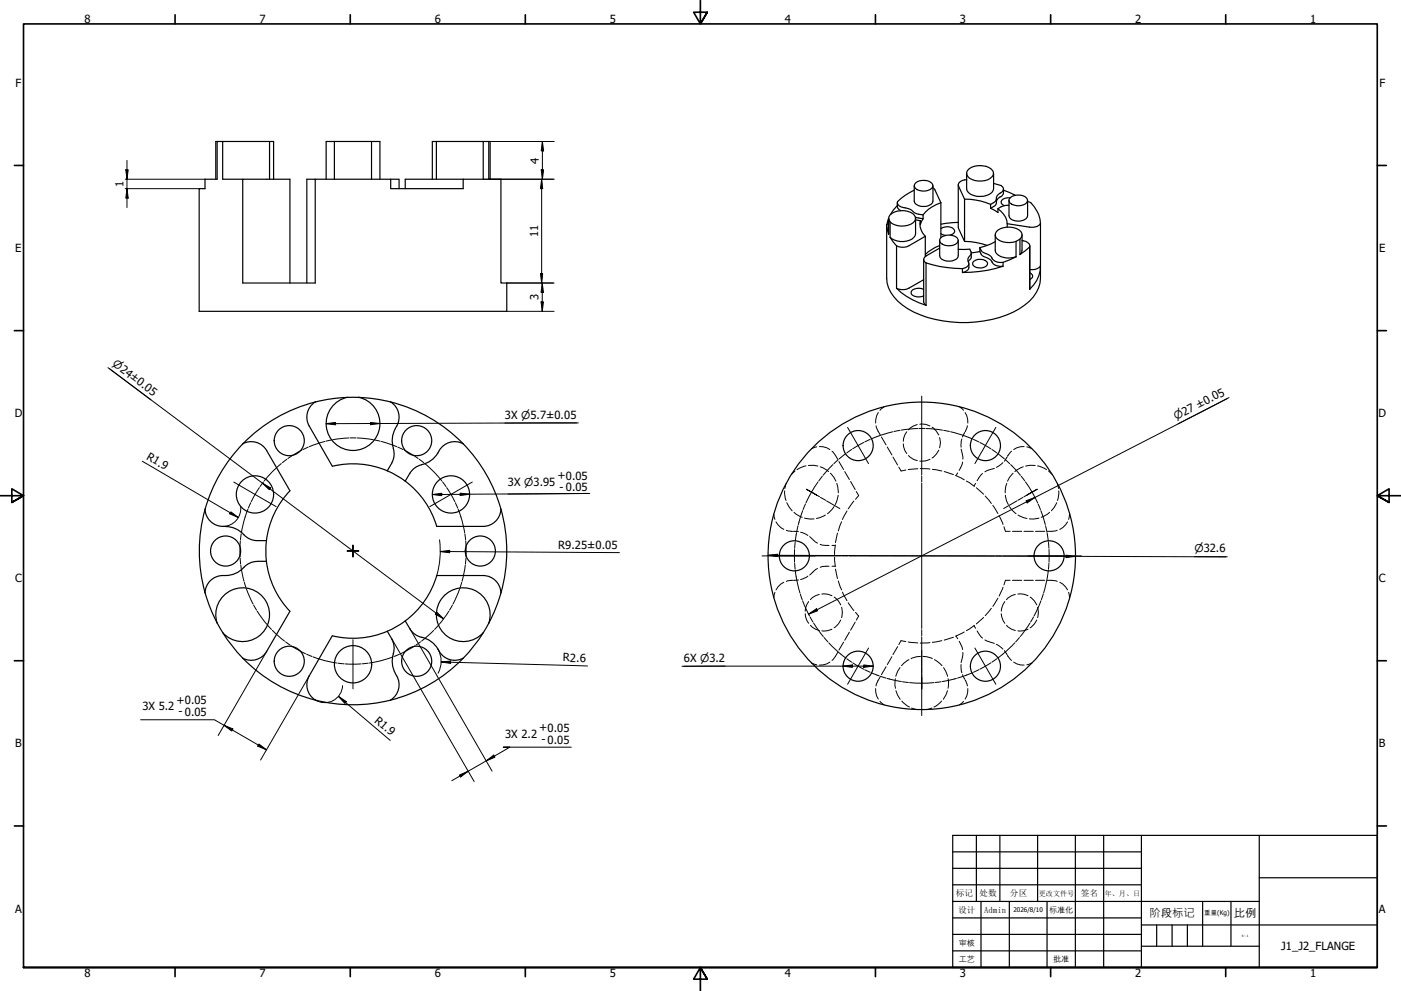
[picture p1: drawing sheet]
<svg xmlns="http://www.w3.org/2000/svg" width="594mm" height="420mm" viewBox="0 0 594 420" stroke-linecap="round" stroke-linejoin="round" font-family="sans-serif">
<g fill="none" stroke="#000" stroke-width=".51">
<path d="M92.1 60h-.6v16M94.4 60h21.6v16M114.3 60v16M141.8 60v16M157.5 60v16M185 60v16M204.9 60h-21.6v16M207.3 60h.5v16M102.9 76h-8.5v-16h-2.3v16h-5.2v4h-2.4v52h130.4v-12h-2.5v-44h-5.1v-16h-2.4v16h-8.5M133.7 76h32v4h30.7v-4M138.3 76v-16h22.8v16M165.7 76h3.5v4"/>
<path d="M196.4 76h-24.6v4M387.7 78.7v6.6a4.2 4.2 0 0 0 5.2 2.2 3 3 0 0 0 2.7-2.2v-6.6M388.1 77.7a5.2 5.2 0 0 1 7.4 .7 3.4 3.4 0 0 1-4.5 2.6 2.96 2.96 0 0 1-3.3-2.6zM395.6 79.5l.8 1 2.6 5.5M406.3 78.3v18l2.7 6M409.9 76.2a2.68 2.68 0 0 0-3.4 2.7l2.5 5.5M409.9 73.5v6.6a5 5 0 0 0 5.7 3.2 5.1 5.1 0 0 0 5.7-3.2v-6.6M410.9 71.6a8 8 0 0 1 10.1 .8 3.2 3.2 0 0 1-3.3 4.2 7.7 7.7 0 0 1-7.3-1.8 2.15 2.15 0 0 1 .5-3.2zM421.3 77.8l3.2 .9a1.75 1.75 0 0 1 1 1.8 1.75 1.75 0 0 1-1.5 1.5 2.86 2.86 0 0 0-1.6 2.8l-1 1.1-1.3 .8M376 95.4l.8 3.9M376 95.4v22.6a15.7 15.7 0 0 0 8.9 12.9 50.6 50.6 0 0 0 47.3 0 16.6 16.6 0 0 0 9-17.8M376.1 95.2l.7-2.7v6.8"/>
<path d="M376.8 99.3v-6.5l.6 1.3v6.5M376.8 92.8a4.7 4.7 0 0 1 5.2-3.5 5.9 5.9 0 0 1 6.2 2.8 2.74 2.74 0 0 1-2.1 3 8.4 8.4 0 0 1-8.7-1M376.8 94.5l-.8 .9M380.5 87.2l-2.9 3.8M380.5 86l.2 2.2 1.3 1.1M387.7 80.6a25.9 25.9 0 0 0-7.1 4.8 2.7 2.7 0 0 0 3.3 2.7 6.1 6.1 0 0 1 3.9 2.1l3.6 .9M388.2 92.1l3.2 .7M388.2 92.6v6.5a4.7 4.7 0 0 1-5 3.3 8.1 8.1 0 0 1-5.8-1.8M388.2 93.3l2.1 .3M390.3 93.6a6.8 6.8 0 0 0 2.1 6.6M391.4 92.8l-1.1 2.4v-1.6M391.4 91.1v1.7"/>
<path d="M399 86a16 16 0 0 0-7.6 5.1M399 99l2 .8M399 96.9a4.2 4.2 0 0 1 5.7 .7 1.88 1.88 0 0 1-1.8 2.1M399 86v14.8M406.3 94.3l-7.3 .7M409 84.4a28.2 28.2 0 0 1 11.1 2.3M409 84.4v17.9M420.1 88.3l3.1 1.8v-1.6M420.1 86.7v1.6M422 99.5v6.6a4.7 4.7 0 0 0 4.9 3.3l3.9-.5M422.5 84.4v1.6a3 3 0 0 1-2.4 2.3M423.2 88.5a8.9 8.9 0 0 1 3.9 6.3"/>
<path d="M425.5 80.2v1.6a2.09 2.09 0 0 1-1.5 1.7l-1.3 1.3-.2 .6M425.5 80.6l5 2.2M427.1 94.8v1.5M427.9 87h-.5a7.1 7.1 0 0 0-4.2 1.5M427.9 84.9v6.6a4 4 0 0 0 5.1 2.1 2.86 2.86 0 0 0 2.7-2.1v-6.6M428.2 83.9a5.1 5.1 0 0 1 7.5 .7 2.2 2.2 0 0 1-2.1 2.4 4.9 4.9 0 0 1-5.7-1.7zM428.3 83.9a3.5 3.5 0 0 0-3.8 1.7l.6 1.2 .7 .4M433.4 99.5v6.6l-.9 1.8M435.7 85.4l.7 .2a12.4 12.4 0 0 1 4.8 9.2M441.2 94.8a4.2 4.2 0 0 1-4.6 1.5l-9.5-1.5M441.2 94.8v18M122.9 120v-44h-20v44h30.8v-44h-3.6v44"/>
<path d="M377.4 100.6l2.8 3.6M380.2 104.2v18M391.7 118.6l-6.3 3.6a5.7 5.7 0 0 1-5.2 0M391.7 110v18l1 1.5M392.4 100.2l-7 4a5.7 5.7 0 0 1-5.2 0M392.4 100.2v8.6M392.7 111.5a49.2 49.2 0 0 0 15.4 2.4M392.7 111.5v18M398.5 104.1a17.9 17.9 0 0 0-6.1 3.8M398.5 102v6.4a4.1 4.1 0 0 0 5.1 2.3 2.82 2.82 0 0 0 2.7-2.3v-6.4M398.5 105.2l-5.7 3.2a1.63 1.63 0 0 0-1.1 1.5 1.63 1.63 0 0 0 1 1.6M398.8 100.9a5.1 5.1 0 0 1 7.5 .7 2.64 2.64 0 0 1-3.3 2.6 3.5 3.5 0 0 1-4.5-2.6z"/>
<path d="M406.3 105.7l4.9-.1 .5 1.1a2.14 2.14 0 0 1-1 2.4 2.88 2.88 0 0 0 .1 2.8 3 3 0 0 1-2.7 2M408.1 113.9v1.6M409 102.3a31.1 31.1 0 0 1 9.6 1.8M410.8 111.8v1.7a2.91 2.91 0 0 1-2.7 2M413 110.7a4.2 4.2 0 0 1 5.8 .9 3.3 3.3 0 0 1-4.6 1.9 1.77 1.77 0 0 1-1.7-2.2zM415.5 106.7l-3.6 .5-.2 2.4-1.1 1.4M415.5 106.7a3.8 3.8 0 0 0 3.3 2.8l1.8 1.5a4.1 4.1 0 0 0 4.7 1.9M415.5 105a3.6 3.6 0 0 0 3.3 2.8 4.6 4.6 0 0 1 2.5 2.5 4.9 4.9 0 0 0 4 .9M415.5 105v1.7M422 102.5l-1.9 1-4.6 1.5M425.3 112.9a52.3 52.3 0 0 1-17.2 2.6M425.3 111.2v1.7"/>
<path d="M430.8 108.9l-5.5 2.3M432.5 107.9v-6.5l-1.7 .9v6.6M432.5 101.4a2.58 2.58 0 0 0 .7-2.8 2.58 2.58 0 0 0-2.2-1.7 8.1 8.1 0 0 0-8.5 1.4 2.42 2.42 0 0 0 1.6 3.8 9.5 9.5 0 0 0 6.7 .2M433.4 102a2.87 2.87 0 0 1 3.2 2.7M436.6 104.7l-4.1 3.2M436.7 104.2l-.1 18.5v-18M436.7 115.7a1.45 1.45 0 0 1 1.2 1.4 1.45 1.45 0 0 1-1.2 1.4M441.2 112.8a4.4 4.4 0 0 1-4.5 1.5M441.2 112.8a13.3 13.3 0 0 1-4.6 9.9M380.2 122.2a29.1 29.1 0 0 0 12.5 7.3M391.7 122.7a4.4 4.4 0 0 0-5.2 .8 1.5 1.5 0 0 0 1.2 2.1 5.3 5.3 0 0 0 4-.1M133.7 170.4a7.6 7.6 0 0 0-2.6 10.3l9.8 17"/>
<path d="M147.4 168.4a11.4 11.4 0 0 0-7.2 17.6 11.4 11.4 0 0 0 19 0 11.4 11.4 0 0 0-7.2-17.6M147.4 168.5h4.6M147.4 168.5a65.2 65.2 0 0 0-44.4 19.7M152 168.5a65.2 65.2 0 0 1 44.4 19.7M165.6 170.4a7.7 7.7 0 0 1 2 11.3M102.9 188.1a7.6 7.6 0 0 1 10.2 3l9.8 17a37 37 0 0 0-9.9 21.1M103 188.2a65.2 65.2 0 0 0-10.9 76M141 197.7a37 37 0 0 1 23.3 1.9M164.3 199.6a37 37 0 0 1 20.9 23.6M166.2 196.3l-2 3.3M166.8 190.1a7.6 7.6 0 0 1-.7 6.2M167.7 181.6a10.4 10.4 0 0 0-.9 8.5"/>
<path d="M178.8 197.1a7.6 7.6 0 0 0-5 3.6l-2 3.3M185.7 192a10.4 10.4 0 0 1-6.9 5M196.4 188.1a7.7 7.7 0 0 0-10.7 4M196.4 188.2a65.2 65.2 0 0 1 16 27.7M86.9 215.8a7.7 7.7 0 0 0 8.8 7.4M212.4 215.8a7.6 7.6 0 0 1-7.6 7.4h-19.6M212.4 215.9a65.2 65.2 0 0 1 0 35.5M95.7 223.2a10.4 10.4 0 0 1 7.7 3.5M103.4 226.7a7.6 7.6 0 0 0 5.7 2.5h3.9M113 238h-3.9a9.4 9.4 0 0 0-7.1 3.9l-3.5 1.7-2.8 .4M113 238a37 37 0 0 0 9.9 21.2l-9.8 16.9a7.6 7.6 0 0 1-10.2 2.9M113 229.2l-.3 3.9 .3 4.9"/>
<path d="M95.7 244a7.7 7.7 0 0 0-8.8 7.4M212.4 251.4a7.6 7.6 0 0 0-7.6-7.4h-19.6a37 37 0 0 1-13.3 19.2M212.4 251.4l-2.2 6.5-2.9 6.3M92.1 264.2a11.4 11.4 0 0 1 11.6-15 11.4 11.4 0 0 1 9.4 16.4 11.4 11.4 0 0 1-18.7 2.6M92.1 264.2l2.4 4M94.5 268.2l3.9 5.7 4.6 5.2M103 279.1a65.2 65.2 0 0 0 30.7 17.7M140.9 269.5l-9.8 17a7.6 7.6 0 0 0 2.6 10.3M164.2 267.6l2 3.3M164.3 267.6a37 37 0 0 1-23.3 2M166.1 271a7.6 7.6 0 0 1 .7 6.1M166.8 277.1a10.4 10.4 0 0 0 .9 8.5"/>
<path d="M171.8 263.2l2 3.4M171.9 263.2l-4.1 2.7-3.5 1.7M173.8 266.6a9.3 9.3 0 0 0 6.9 4.2l3.2 2.1 1.8 2.3M185.7 275.2a7.7 7.7 0 0 0 10.7 3.8M196.4 279.1a65.2 65.2 0 0 1-62.7 17.7M204.9 268.2l-3.9 5.7-4.6 5.2M207.3 264.2a11.4 11.4 0 0 0-11.6-15 11.4 11.4 0 0 0-9.5 16.4 11.4 11.4 0 0 0 18.7 2.6M207.3 264.2l-2.4 4M167.6 285.6a7.7 7.7 0 0 1-2 11.2"/>
<circle cx="122.7" cy="186.8" r="6.4"/>
<circle cx="176.7" cy="186.8" r="6.4"/>
<circle cx="363.9" cy="188.9" r="6.4"/>
<circle cx="417.9" cy="188.9" r="6.4"/>
<circle cx="108.1" cy="209.6" r="7.9"/>
<circle cx="191.2" cy="209.6" r="7.9"/>
<circle cx="95.7" cy="233.6" r="6.4"/>
<circle cx="203.7" cy="233.6" r="6.4"/>
<circle cx="336.8" cy="235.7" r="6.4"/>
<circle cx="390.9" cy="235.7" r="65.2"/>
<circle cx="444.8" cy="235.7" r="6.4"/>
<circle cx="122.7" cy="280.4" r="6.4"/>
<circle cx="149.7" cy="281.6" r="7.9"/>
<circle cx="176.7" cy="280.4" r="6.4"/>
<circle cx="363.9" cy="282.5" r="6.4"/>
<circle cx="417.9" cy="282.5" r="6.4"/>
</g>
<g fill="none" stroke="#000" stroke-width=".42">
<path d="M372.4 174.9l-.7 1.4-.4 3.1M374.9 172.4l-1.8 1.6M390 179.9a6.7 6.7 0 0 1 4.3 .7M406.8 172.4l1.8 1.6M409.3 174.9l.7 1.4 .4 3.1M337.1 199.7l-1.5 1.4M341.8 197.5l-3.9 1.6M342.8 197.3l4 .3M346.3 189.5l-2.2 .7M347.5 189.3l3.1 .5 1.3 .8M347.8 197.9l1.2 .5 2.3 1.5M352.8 191.3l2.5 3.5"/>
<path d="M355.7 195.7l2 3.4M358.2 199.9l2 3.4M371.5 180.5l1.8 3.9M373.8 185.3l1.9 3.3M376.2 189.5l2 3.4M378.7 193.8l1.9 3.3M381.1 198l1 1.7 2-.4M383 188.2l.7 2.9 .8 1.2M384.5 183l-.8 1.3-.7 2.8M385.2 193.1l2.2 1.7 1.5 .5M388.9 180l-1.5 .6-2.2 1.6M389.2 198.7l-4.1 .4"/>
<path d="M390.2 198.7l4.1 .2M394.3 194.7a7.3 7.3 0 0 1-4.3 .8M395.2 181.1l1.8 1.6 1.1 1.7M395.4 199l4 .7M398.1 190.9l-1.1 1.7-1.8 1.6M398.4 185.5a6.3 6.3 0 0 1 0 4.3M400.4 199.9l3.9 1.3M407.5 190.4l.8 4.3M407.9 186.1l-.4 3.5M408.2 195.9l-1.5 3.5M409.1 183.4l-1 1.9M410.2 180.5l-.9 2.5"/>
<path d="M421.6 198.6l-4 1.5M425.3 196.1l-2.8 2.1M427 193.8l-1.1 1.8M428.9 191.3l-1.7 2.2M433.9 197.9l-3.6 2M434.3 189.3l-3.1 .5-1.4 .8M435.4 189.5l2.2 .7M439 197.3l-4.1 .3M440 197.5l3.7 1.6M444.6 199.7l1.5 1.4M328.1 217.9l.5 2.3M332.7 208.1v1.1l.6 3"/>
<path d="M333.2 205.1l-.4 2M333.6 213.1l2.3 3.5M336.7 217.2l.9 .8 2.6 1.3M341.1 219.6l2.4 .5 1.7-.1M350 218.4l-3.8 1.4M352.1 200.6l1.5 1.8 .9 1.6M353.7 214.8l-2.8 3M354.8 205l.7 4M355.4 210l-1.2 3.9M359.2 216.6l-1.9 3.7M360.7 204.1l1.9 3.5M362.1 212.4l-2.4 3.4"/>
<path d="M363.1 208.4l1 1.7-1.3 1.6M405.2 201.6l3.7 1.8M406.1 200.5l-.7 1.2M409.8 203.9l3.4 2.3M413.7 205l-.7 1M414 206.8l3.1 2.7M416.6 200.8l-2.3 3M417.8 210.3l2.6 3.2M421 214.3l2.2 3.4M423.7 218.6l1.6 3.8M426.3 210l.5 2.4 .7 1.5M426.9 205l-.4 1.3-.2 2.7"/>
<path d="M428.1 214.8l.8 1.3 1.9 1.7M429.6 200.6l-1.5 1.8-.9 1.6M431.7 218.4l3.8 1.4M440.6 219.6l-2.4 .5-1.7-.1M445.1 217.2l-1 .8-2.6 1.3M448.1 213.1l-1.1 2-1.2 1.5M448.4 205.1l.5 2M448.9 208.1l-.5 4.1M453.6 217.9l-.5 2.3M329.1 221.3l2 2.4 1.3 .8M333.4 224.8l2.7 .5M336.5 225.3l2.1 .1"/>
<path d="M339.5 225.7l3.1 1.4M343.3 227.5l3.3 2.8M347.8 230.8l3.7 .4M352.8 231.2h1.3M353.9 236.2l.3 4.1M354.2 231.1l-.3 4M355.2 226l-.9 4M356.9 221.2l-1.4 3.9M425.7 223.3l.6 2h2M429.3 225.3h4M434.2 225.3h3.9M439.1 225.3h3.9"/>
<path d="M448.3 224.8l-4.2 .5M452.7 221.3l-2 2.4-1.3 .8M328.6 251.1l-.5 2.3M332.4 246.9l-1.3 .7-2 2.5M336.1 246l-2.7 .5M338.6 245.9l-2.1 .1M342.6 244.3l-3.1 1.4M342.9 255.1l-.8 1.2-.7 2.8M346.6 241l-3.3 2.8M347.4 252l-1.5 .5-2.2 1.7M348.5 251.9a6.7 6.7 0 0 1 4.2 .7M351.5 240.1l-3.7 .4"/>
<path d="M352.8 240.1h1.3M353.7 253.2a7.2 7.2 0 0 1 2.8 3.3M354.3 241.3l.9 4M355.5 246.3l1.4 3.8M356.9 257.5l.3 2.2-.3 2.2M357.3 251.1l1.9 3.6M359.7 255.6l2.4 3.3M362.8 259.6l1.3 1.6-1 1.7M420.4 257.9l-2.6 3.1M423.2 253.6l-2.2 3.5M425.3 249l-1.6 3.7M426.1 255.1l-.8 1.2-.7 2.8"/>
<path d="M428.3 246h-2l-.6 2M429.3 246h4M430.5 252l-1.5 .5-2.2 1.7M431.6 251.9a6.4 6.4 0 0 1 4.3 .7M434.2 246h3.9M436.8 253.2a7.2 7.2 0 0 1 2.8 3.3M439.1 246h3.9M440 257.5l.3 2.2-.3 2.2M444.1 246l4.2 .5M449.4 246.9l1.3 .7 2 2.5M453.1 251.1l.5 2.3M341.4 260.2l.7 2.9 .8 1.2"/>
<path d="M343.7 265.1l2.2 1.7 1.5 .5M352.7 266.7a6.7 6.7 0 0 1-4.2 .7M355.3 276.5l-2.5 3.5M356.5 262.9a7.2 7.2 0 0 1-2.8 3.3M357.7 272.3l-2 3.3M360.2 268l-2 3.4M362.6 263.8l-1.9 3.4M378.2 278.4l-2 3.4M380.6 274.2l-1.9 3.3M384.1 272l-2-.4-1 1.7M385.1 272.2l4.1 .4M385.4 279.7l-3.1 2.5"/>
<path d="M390.3 278.3l-1.6 .1-2.4 .9M391.4 278.3l1.5 .1 2.5 .9M394.3 272.5l-4.1 .1M396.2 279.7l3.3 2.5M399.4 271.6l-4 .7M404.3 270.2l-3.9 1.2M405.4 269.7l.7 1.1M406.7 271.9l1.5 3.5M408.3 276.6l-.8 4.3M408.9 267.9l-3.7 1.8M413 265.3l.7 1.1M413.2 265.2l-3.4 2.2"/>
<path d="M414.3 267.5l2.3 3.1M417.1 261.8l-3.1 2.7M417.6 271.3l4 1.5M422.5 273.2l2.8 2M424.6 260.2l.7 2.9 .8 1.2M425.9 275.8l1.1 1.7M426.8 265.1l2.2 1.7 1.5 .5M427.2 277.9l1.7 2.1M435.9 266.7a6.4 6.4 0 0 1-4.3 .7M439.6 262.9a7.2 7.2 0 0 1-2.8 3.3M344.1 281.1l2.2 .8M351.9 280.7l-1.3 .8-3.1 .5"/>
<path d="M371.3 292l.4 3.1 .7 1.3M373.1 297.3l1.8 1.6M373.3 286.9l-1.8 3.9M375.7 282.7l-1.9 3.3M379.7 287.8l-.2 2.8 .2 1.2M379.9 292.8l.7 1.8 1.2 1.9M381.6 283.1l-.9 1.4-.8 2.2M382.4 297.2l3.2 2.6M399.3 297.2l-2.2 2.1-1.1 .5M400.1 283.1l1.7 3.6M401.8 292.8l-.7 1.8-1.1 1.9M402 287.8v4"/>
<path d="M407.5 281.7l.4 3.5M408.1 286l1 2M408.6 297.3l-1.8 1.6M409.3 288.3l.9 2.5M410.4 292l-.4 3.1-.7 1.3M429.8 280.7l1.4 .8 3.1 .5M437.6 281.1l-2.2 .8M386.5 300.2l2 .6M395.2 300.2l-2 .6"/>
</g>
<g fill="none" stroke="#000" stroke-width=".7">
<path d="M74.2 6.3v3.8M148.5 6.3v3.8M222.8 6.3v3.8M297 .2v9.9l-2.9-4.9h5.8l-2.9 4.9 2.9-4.9M371.2 6.3v3.8M445.5 6.3v3.8M519.7 6.3v3.8M6.1 70.1h3.9M584 70.1h3.9M6.1 140.2h3.9M584 140.2h3.9M0 210.2h10l-5-3v5.8l5-2.8-5 2.8"/>
<path d="M594 210.2h-10l5-3v5.8l-5-2.8 5 2.8M6.1 280.1h3.9M584 280.1h3.9M6.1 350.2h3.9M584 350.2h3.9M10 410.2v-400.1h574v400.1h-574h574M74.2 410.2v3.9M148.5 410.2v3.9M222.8 410.2v3.9M299.9 415.1l-2.9-4.9 2.9 4.9h-5.8l2.9-4.9v10M371.2 410.2v3.9M445.5 410.2v3.9"/>
<path d="M519.7 410.2v3.9"/>
</g>
<g fill="none" stroke="#000" stroke-width=".51">
<path d="M404 354.2h180v56h-180zM414 354.2v28M424 354.2v28M440 354.2v28M456 354.2v56M468 354.2v56M484 354.2v56M534 354.2v56M404 361.2h80M404 368.2h80M404 375.1h80M534 372.2h50"/>
<path d="M404 396.2h80M404 389.2h80M404 382.2h130M416 382.2v28M428 382.2v28M444 382.2v28M484 392.2h100M490.5 392.2v9M497 392.2v9M503.5 392.2v9M510 382.2v19M522 382.2v19"/>
<path d="M404 403.1h80M484 401.2h50"/>
</g>
<g fill="none" stroke="#000" stroke-width=".42">
<path d="M207.8 60h27.2M230 60l.5 4h-1zM230 60v16M53.1 76h33.8M53.1 80h31.4M53.3 72h1.1l-.6 4zM53.8 80l.6 4h-1.1zM53.8 68v20M204.9 76h30.1M229.5 72h1l-.5 4zM229.7 76l.4 4h-.9zM229.7 76v44"/>
<path d="M214.9 120h20M229.2 116h.9l-.4 4zM229.9 120l.5 4h-1zM229.9 120v12M214.9 132h20M229.4 128h1l-.5 4zM45.8 155.9l142.3 106.5M46.4 156.3l17.6 13.2M138.3 179.6l3.9-.5 .1 1zM157.1 179.1l4 .5-4 .5zM244.5 179.3l-30.4 .1M245.2 179.3l-106.9 .3"/>
<path d="M520.4 169l-20.8 10.7M521.1 168.6l-178.3 91.8M60.3 195.6l40.8 23.8M97.9 217l3.2 2.4-3.7-1.6zM102 214.6a7.6 7.6 0 0 1-7.5 8.6M111.3 204.8l3.4 2.1-.5 .7zM183.3 209.7l4-.6v1.1zM195.1 209.1l4 .4-4 .6zM249.3 209.2l-33.9 .3M250.1 209.2l-66.8 .5M435.1 212.3l3.7-1.4-3.3 2.3zM186.4 228.9a37 37 0 0 1-1.2 15.1"/>
<path d="M186.7 233.8l4-.5v1.1zM186.7 233.8l75.9 .5M325.6 235.4l4-.4v.9zM325.6 235.4l194.8 .7M452.1 235.4l4 .5-4 .5zM506.5 236l13.2 .1M185.2 259.6l2.9 2.8-3.5-2zM113.1 276.1l-20.6 35.7M166.2 270.9l34.8 60.4M173.8 266.6l34.9 60.3M185.7 275.2a10.4 10.4 0 0 1 .1 10.2M342.8 260.4l3.4-2.3 .4 .9z"/>
<path d="M131.1 286.6l-20.6 35.6M143.5 295.3l3.4 2.2-.7 .7zM143.5 295.3l22 18.6M145.3 290.7a7.6 7.6 0 0 1-11.6 6.1M187.1 280.6l4-.3v1zM187.1 280.6l62 1.8M307.5 282.4l-17.6 .1M357.4 282.4l4-.5v1zM366.3 281.9l4 .5-4 .5zM370.3 282.4l-81.1 .1M59.6 305.2h31.3l22.1 12.7M95 307.5l3.7 1.5-.5 .9z"/>
<path d="M109.8 315.4l3.2 2.5-3.7-1.6zM242.3 316.8h-28.9h2.8l-24.6 14.2M194.8 328.6l3.7-1.6-3.2 2.4zM206.1 322.6l3.3-2.5 .5 .9z"/>
</g>
<g fill="#000">
<path d="M53.3 72h1.1l-.6 4zM229.5 72h1l-.5 4zM229.7 76l.4 4h-.9zM230 60l.5 4h-1zM53.8 80l.6 4h-1.1zM229.2 116h.9l-.4 4zM229.4 128h1l-.5 4zM229.9 120l.5 4h-1zM138.3 179.6l3.9-.5 .1 1zM157.1 179.1l4 .5-4 .5zM97.9 217l3.2 2.4-3.7-1.6zM111.3 204.8l3.4 2.1-.5 .7z"/>
<path d="M183.3 209.7l4-.6v1.1zM195.1 209.1l4 .4-4 .6zM435.1 212.3l3.7-1.4-3.3 2.3zM186.7 233.8l4-.5v1.1zM325.6 235.4l4-.4v.9zM452.1 235.4l4 .5-4 .5zM342.8 260.4l3.4-2.3 .4 .9zM185.2 259.6l2.9 2.8-3.5-2zM143.5 295.3l3.4 2.2-.7 .7zM187.1 280.6l4-.3v1zM357.4 282.4l4-.5v1zM366.3 281.9l4 .5-4 .5z"/>
<path d="M95 307.5l3.7 1.5-.5 .9zM109.8 315.4l3.2 2.5-3.7-1.6zM194.8 328.6l3.7-1.6-3.2 2.4zM206.1 322.6l3.3-2.5 .5 .9z"/>
</g>
<g fill="none" stroke="#000" stroke-width=".42">
<path d="M390.8 167.9v33.4M359.4 181.2l8.9 15.4M422.3 181.2l-8.9 15.4M99.1 204.4l18 10.4M200.3 204.4l-18.1 10.4M341.9 207.4l2.2 1.2-2.2-1.2M346.3 209.9l-2.2-1.3 3.4 2M347.9 210.9l2.2 1.2M350.5 212.4l5.6 3.2M390.8 201.8v2.5M390.8 204.8v61.7M431.2 212.4l-5.6 3.2"/>
<path d="M433.8 210.9l-2.2 1.2M435.5 209.9l2.1-1.3-3.4 2M439.8 207.4l-2.2 1.2 2.2-1.2M147.2 233.6h2.5h-2.5M149.7 231.1v2.5v-2.5M149.7 236.1v-2.5v2.5M152.1 233.6h-2.4h2.4M323.2 235.7h33.3M328 235.7h17.8M357 235.7h2.5M360 235.7h61.7M422.2 235.7h2.5"/>
<path d="M425.2 235.7h33.3M435.9 235.7h17.9M149.7 271.2v20.8M368.3 274.7l-8.9 15.4M390.8 267v2.5M390.8 270v33.4M413.4 274.7l8.9 15.4M390.8 292.1v-2.4v2.4M390.8 285.7v4v-2.5"/>
</g>
<g fill="none" stroke="#000" stroke-width=".42">
<path d="M119.3 196.5l-3.8 3.5-3.4 3.9M121.7 194.7l-2 1.5M128 190.9l-5.9 3.5M130.7 189.6l-2.3 1M137.7 187.2l-6.5 2.2M140.6 186.5l-2.4 .6M148 185.7l-6.9 .7M148.5 185.7h2.5M151.5 185.7l6.8 .7M158.8 186.5l2.4 .6M161.7 187.2l6.6 2.2M168.7 189.6l2.3 1"/>
<path d="M171.4 190.9l5.9 3.5M177.7 194.7l2 1.5M180.1 196.5l3.8 3.5 3.5 3.9M353.2 196.9l-4.2 4.6M355.4 194.9l-1.8 1.7M356.6 194l-.8 .6M358.7 192.3l-2.1 1.7M361.2 190.6l-2.1 1.4M366.2 187.6l-4.6 2.7M369 186.3l-2.3 1.1M378.7 183.1l-5.1 1.4-4.2 1.6M381.6 182.5l-2.4 .4"/>
<path d="M389.1 181.7l-7 .7M389.6 181.7h2.5M392.6 181.7l7 .7M400.1 182.5l2.5 .4M403.1 183.1l5.1 1.4 4.1 1.6M412.8 186.3l2.3 1.1M415.5 187.6l4.7 2.7M420.6 190.6l2.1 1.4M423.1 192.3l2.8 2.3M426.3 194.9l1.9 1.7M428.5 196.9l4.2 4.6M105.1 215.9l-1.6 4.9-1.1 5"/>
<path d="M106.3 213.1l-1 2.3M110 206.7l-3.5 6M111.7 204.3l-1.4 2M187.7 204.3l1.4 2M189.4 206.7l3.5 6M193.1 213.1l1 2.3M194.3 215.9l1.6 4.9 1.1 5M340.4 216.5l-1.9 5.9M341.5 213.7l-.9 2.3M346.9 204.3l-2.8 4.4-2.4 4.6M348.7 201.9l-1.5 2M433 201.9l1.5 2"/>
<path d="M434.8 204.3l2.8 4.4 2.4 4.6M440.2 213.7l1 2.3M441.4 216.5l1.8 5.9M101.8 236.7l.2 2.5M101.9 229.3l-.1 6.9M102.1 239.7l1.4 6.7M102.3 226.3l-.3 2.5M197.1 226.3l.3 2.5M197.3 239.7l-1.4 6.7M197.5 229.3l.1 6.9M197.6 236.7l-.2 2.5M336.9 233v5.4"/>
<path d="M337 238.9l.2 2.4M337.2 230l-.2 2.5M337.8 225.8l-.6 3.7M338.4 222.9l-.5 2.4M443.4 222.9l.5 2.4M444 225.8l.5 3.7M444.6 230l.2 2.5M444.8 238.9l-.2 2.5M444.8 233v5.4M103.6 246.9l.8 2.4M104.5 249.8l2.8 6.3M107.5 256.5l1.3 2.2"/>
<path d="M109.1 259.1l4 5.6M190.3 259.1l-4 5.6M191.9 256.5l-1.3 2.2M194.9 249.8l-2.8 6.3M195.8 246.9l-.8 2.4M337.2 241.8l.7 4.5 1.3 5.1M339.4 251.9l.8 2.3M340.3 254.7l3 6.4M441.4 254.7l-2.9 6.4M442.4 251.9l-.8 2.3M444.5 241.8l-.7 4.5-1.3 5.1M113.5 265.1l1.6 1.8"/>
<path d="M115.5 267.3l5.2 4.5M121.1 272.1l2 1.5M123.5 273.8l6 3.4M130 277.4l2.3 .9M132.8 278.5l4.9 1.6 5.1 1M166.6 278.5l-4.9 1.6-5.1 1M169.4 277.4l-2.3 .9M175.9 273.8l-6.1 3.4M178.3 272.1l-2 1.5M183.9 267.3l-5.2 4.5M185.9 265.1l-1.6 1.8M343.5 261.6l1.2 2.1"/>
<path d="M345 264.2l4.1 5.7M349.4 270.3l1.7 1.9M351.4 272.5l3.8 3.7 3.5 2.8M359.1 279.3l2 1.4M422.7 279.3l-2.1 1.5M430.3 272.5l-3.8 3.7-3.4 2.8M432.3 270.3l-1.6 1.9M436.7 264.2l-4.1 5.7M438.3 261.6l-1.3 2.1M143.3 281.2l2.5 .2M146.3 281.5h6.8M156.1 281.2l-2.5 .2"/>
<path d="M361.6 281l4.6 2.7M366.7 283.9l2.2 1.1M369.4 285.2l3.4 1.4M373.3 286.7l2.4 .8M376.2 287.6l6 1.4M382.7 289l2.5 .4M385.7 289.4l5.2 .3 5.2-.3M399 289l-2.4 .4M405.6 287.6l-6.1 1.4M408.4 286.7l-2.3 .8M412.3 285.2l-3.4 1.4M415.1 283.9l-2.3 1.1"/>
<path d="M420.2 281l-4.7 2.7"/>
</g>
<g font-size="4.8">
<text x="35.8" y="9.8">8</text>
<text x="110" y="9.8">7</text>
<text x="184.3" y="9.8">6</text>
<text x="258.6" y="9.8">5</text>
<text x="332.8" y="9.8">4</text>
<text x="407" y="9.8">3</text>
<text x="481.3" y="9.8">2</text>
<text x="555.6" y="9.8">1</text>
<text x="6.6" y="36.9">F</text>
<text x="584.9" y="36.9">F</text>
<text x="228.5" y="69.3" transform="rotate(-90 228.5 69.3)">4</text>
<text x="52.4" y="79.3" transform="rotate(-90 52.4 79.3)">1</text>
<text x="228.2" y="100.6" transform="rotate(-90 228.2 100.6)">11</text>
<text x="6.5" y="106.9">E</text>
<text x="584.8" y="106.9">E</text>
<text x="228.3" y="127.3" transform="rotate(-90 228.3 127.3)">3</text>
<text x="6.2" y="176.9">D</text>
<text x="214.1" y="177.7">3X ⌀5.7±0.05</text>
<text x="584.5" y="176.9">D</text>
<text x="61.8" y="194.5" transform="rotate(30 61.8 194.5)">R1.9</text>
<text x="236.4" y="203.2">+0.05</text>
<text x="215.4" y="206.1">3X ⌀3.95</text>
<text x="237.3" y="208.1">- 0.05</text>
<text x="236.7" y="232.6">R9.25±0.05</text>
<text x="6.4" y="246.9">C</text>
<text x="584.7" y="246.9">C</text>
<text x="238.7" y="280.5" transform="rotate(2 238.7 280.5)">R2.6</text>
<text x="289.9" y="280.7">6X ⌀3.2</text>
<text x="74.9" y="298.5">+0.05</text>
<text x="60.4" y="301.2">3X 5.2</text>
<text x="75.8" y="303.3">- 0.05</text>
<text x="158.6" y="306" transform="rotate(40 158.6 306)">R1.9</text>
<text x="228.7" y="310.1">+0.05</text>
<text x="6.4" y="316.9">B</text>
<text x="214.2" y="312.8">3X 2.2</text>
<text x="229.6" y="315">- 0.05</text>
<text x="584.7" y="316.9">B</text>
<text x="6.4" y="386.9">A</text>
<text x="487.4" y="388.9">阶段标记</text>
<text x="523.2" y="388.9">比例</text>
<text x="584.7" y="386.9">A</text>
<text x="543.3" y="402.6">J1_J2_FLANGE</text>
<text x="35.8" y="414.1">8</text>
<text x="110" y="414.1">7</text>
<text x="184.3" y="414.1">6</text>
<text x="258.6" y="414.1">5</text>
<text x="332.8" y="414.1">4</text>
<text x="407" y="414.1">3</text>
<text x="481.3" y="414.1">2</text>
<text x="555.6" y="414.1">1</text>
</g>
<g font-size="4.6">
<text x="47.4" y="154.9" transform="rotate(37 47.4 154.9)">⌀24±0.05</text>
<text x="498.8" y="178.2" transform="rotate(-27 498.8 178.2)">⌀27 ±0.05</text>
<text x="506.5" y="233.8">⌀32.6</text>
</g>
<g font-size="3.7">
<text x="405.3" y="380">标记</text>
<text x="415.2" y="380">处数</text>
<text x="428.2" y="380">分区</text>
<text x="458.3" y="380">签名</text>
<text x="406.3" y="386.9">设计</text>
<text x="417.3" y="387">Admin</text>
</g>
<g font-size="3.4">
<text x="444.8" y="386.9">标准化</text>
<text x="406.6" y="400.9">审核</text>
<text x="406.6" y="408">工艺</text>
<text x="446.5" y="407.9">批准</text>
</g>
<g font-size="3">
<text x="440.5" y="379.7">更改文件号</text>
<text x="468.5" y="379.7">年、月、日</text>
</g>
<g font-size="2.7">
<text x="429.7" y="386.5">2026/8/10</text>
<text x="510.6" y="388">重量(Kg)</text>
</g>
<text font-size="1.3" x="526.6" y="397.2">4 : 1</text>
</svg>
